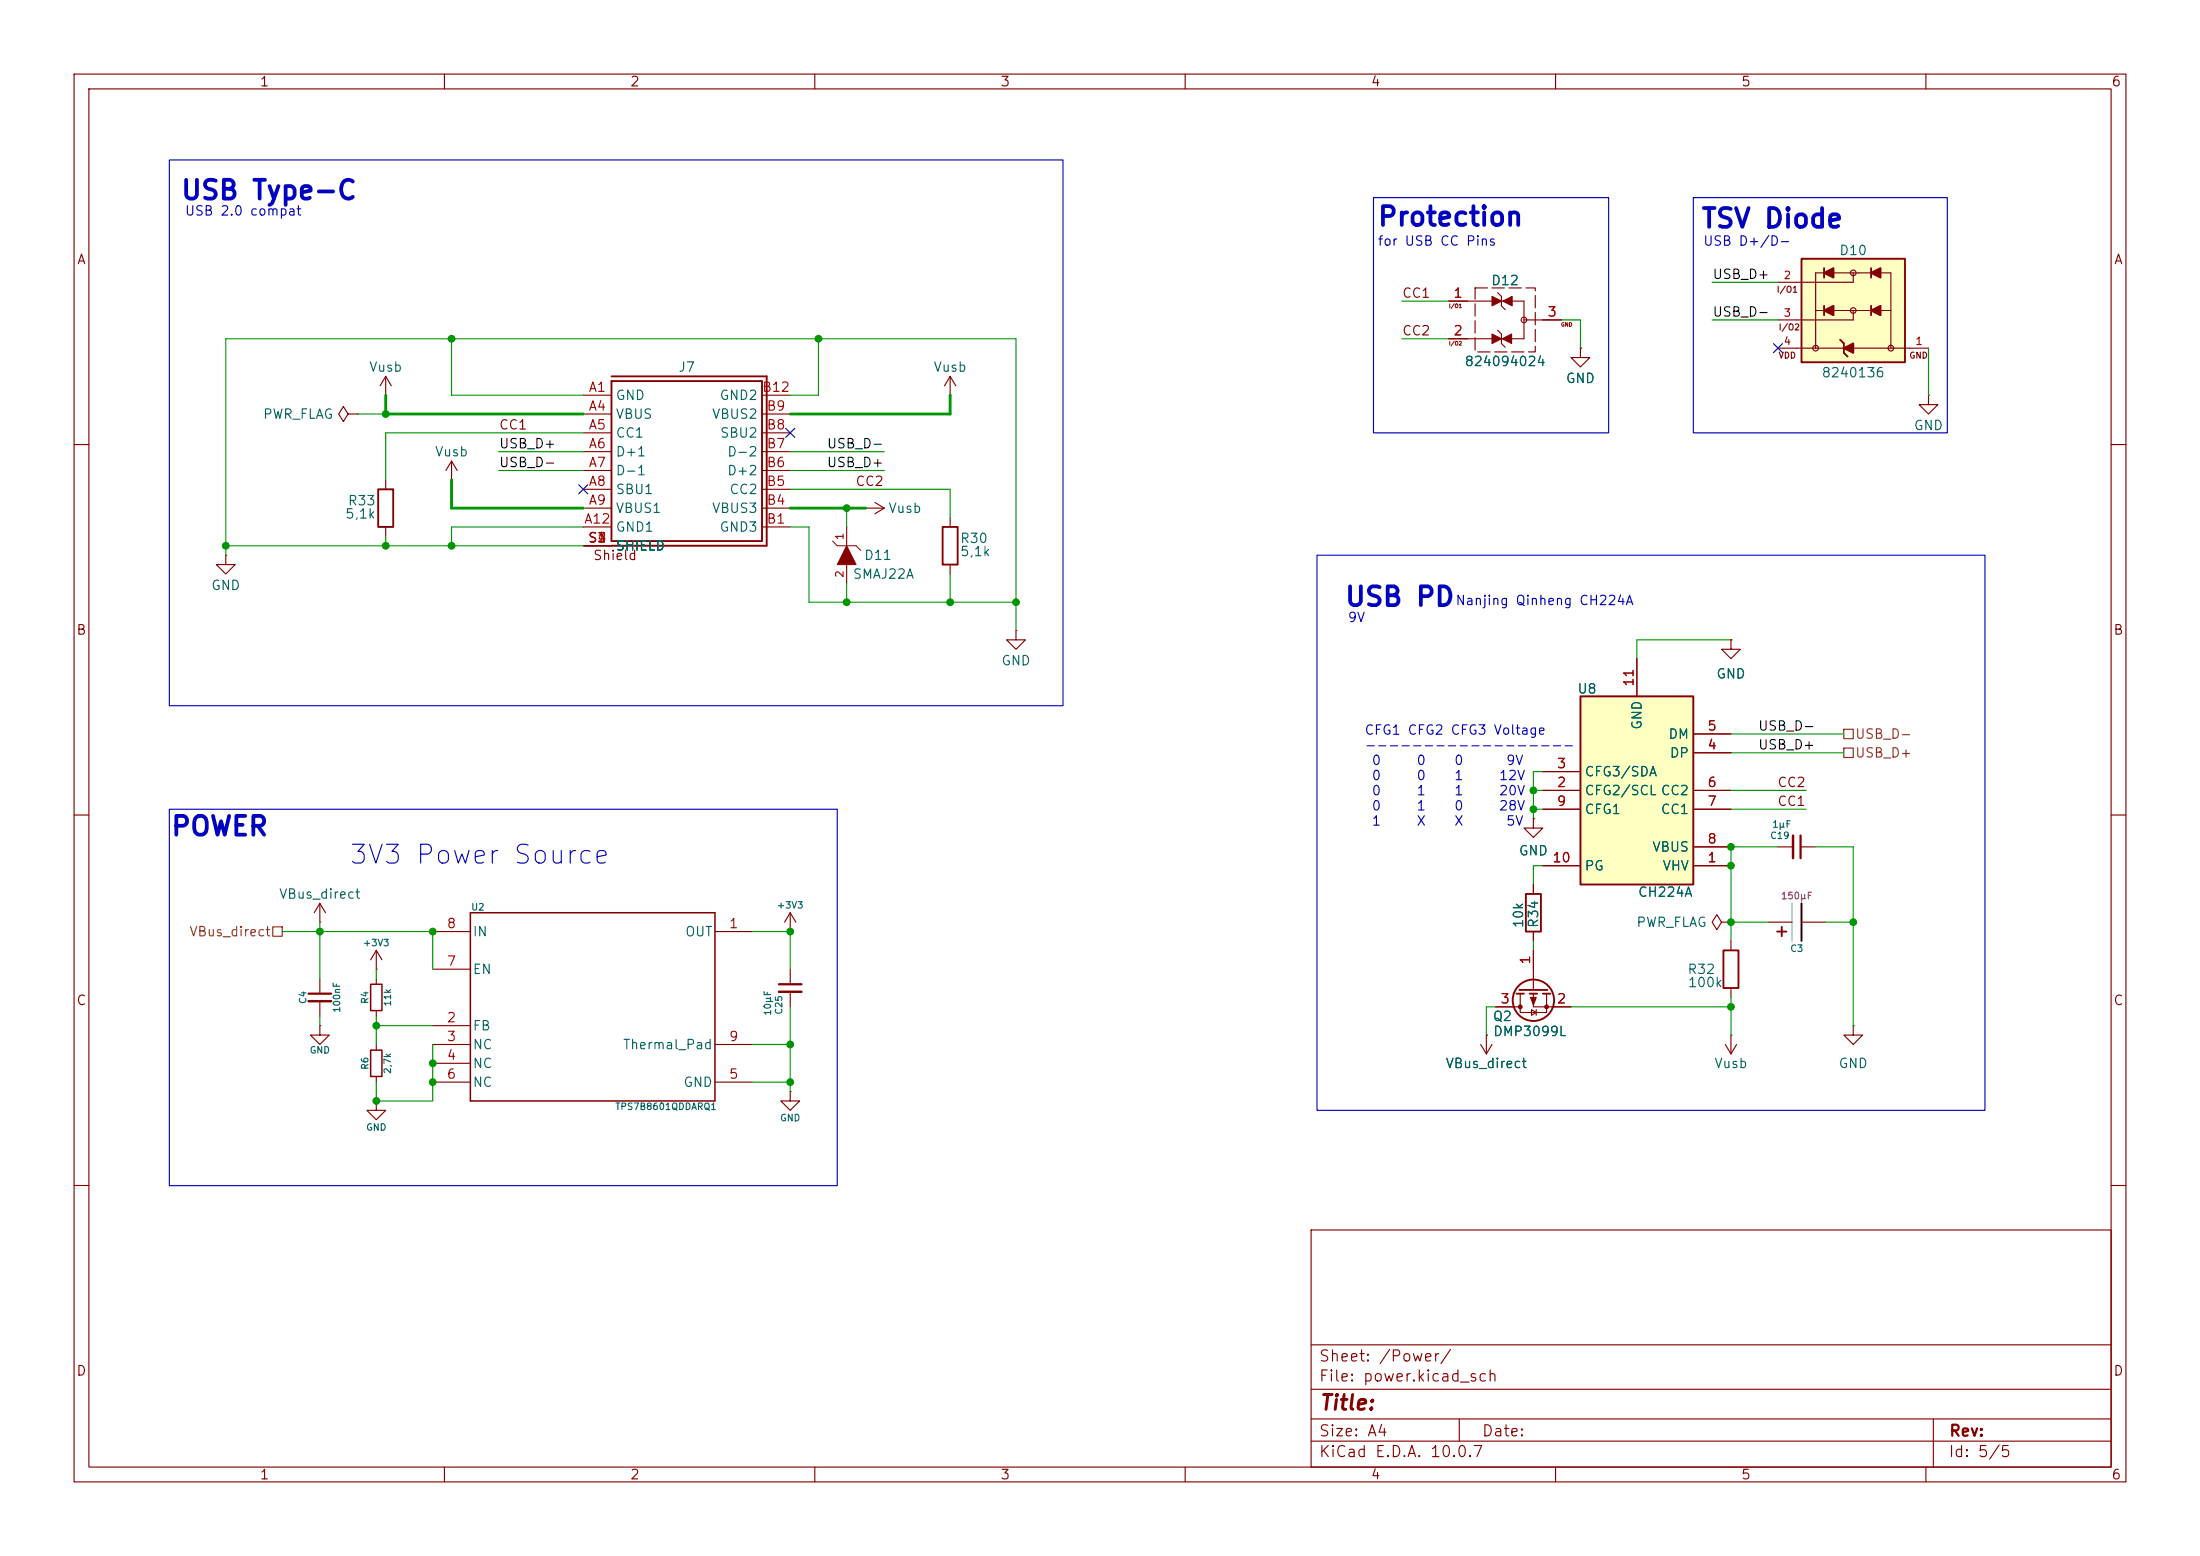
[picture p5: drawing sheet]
<svg xmlns="http://www.w3.org/2000/svg" width="297mm" height="210mm" viewBox="0 0 297 210" stroke-linecap="round" stroke-linejoin="round" font-family="sans-serif">
<g fill="none" stroke="#840000" stroke-width=".15">
<path d="M10 10h277v190h-277zM12 12h273v186h-273zM60 10v2M110 10v2M160 10v2M210 10v2M260 10v2M78.7 53.3h3.8M78.7 55.9h3.8M78.7 58.4h3.8M102.9 53.3h3.8M102.9 55.9h3.8"/>
<path d="M102.9 58.4h3.8M10 60h2M30.5 74.9v1.3h1.2l-1.2 1.3-1.3-1.3h1.3M30.5 74.9h.1M78.7 61h3.8M78.7 63.5h3.8M78.7 66h3.8M78.7 68.6h3.8M78.7 71.1h3.8M78.7 73.7h3.8M102.9 61h3.8M102.9 63.5h3.8"/>
<path d="M102.9 66h3.8M102.9 68.6h3.8M102.9 71.1h3.8M285 60h2M10 110h2M240 114.3h2.1M243.1 114.3h2M285 110h2M43.2 138.4v1.3h1.2l-1.2 1.3-1.3-1.3h1.3M43.2 138.4h.1M43.2 124.5h.1M43.2 121.9l-.8 1.3"/>
<path d="M43.2 121.9l.7 1.3M43.2 121.9v2.6M43.2 132.1v2M43.2 135.1v2.1M50.8 130.8h.1M50.8 128.3l-.8 1.2M50.8 128.3l.8 1.2M50.8 128.3v2.5M50.8 132.1v.7M50.8 136.4v.8M58.4 138.4h5.1M58.4 130.8h5.1"/>
<path d="M58.4 125.7h5.1M96.5 125.7h5.1M106.7 125.7h.1M106.7 123.2v2.5M106.7 130.8v2M106.7 133.9v2M106.7 123.2l-.8 1.3M106.7 123.2l.7 1.3M232.4 124.5l-.6-1.1-.7 1.1 .7 1 .6-1h1.3M233.7 124.5h.1M50.8 148.6v1.3h1.3l-1.3 1.2-1.3-1.2h1.3M50.8 148.6h.1"/>
<path d="M58.4 141h5.1M58.4 143.5h5.1M58.4 146.1h5.1M96.5 141h5.1M96.5 146.1h5.1M106.7 147.3v1.3h1.2l-1.2 1.3-1.3-1.3h1.3M106.7 147.3h.1M10 160h2M177 166h108v32h-108zM285 160h2M60 198v2M110 198v2"/>
<path d="M160 198v2M177 194.5h108M177 191.5h108M177 187.5h108M177 181.5h108M197 191.5v3M210 198v2M260 198v2M261 191.5v6.5"/>
</g>
<path d="M243.1 112.8v3M41.7 134.1h3M105.2 132.8h3" fill="none" stroke="#840000" stroke-width=".3"/>
<path d="M242.1 112.8v3M41.7 135.1h3M105.2 133.9h3" fill="none" stroke="#840000" stroke-width=".33"/>
<path d="M82.5 50.8h21v22.9h-21M82.5 51.4h20.4v21.6h-20.4z" fill="none" stroke="#840000" stroke-width=".25"/>
<path d="M50 132.8h1.6v3.6h-1.6zM63.5 123.2h33v25.4h-33z" fill="none" stroke="#840000" stroke-width=".2"/>
<path d="M243.2 34.9h14v14h-14z" fill="#ffffc2"/>
<g fill="none" stroke="#840000" stroke-width=".25">
<path d="M243.2 34.9h14v14h-14zM246.3 36.2v1.3M252.6 36.2v1.3M246.3 41.3v1.2M248.4 45.8l.5 .6v1.2l.5 .5M252.6 41.3v1.2M51.1 66h2v5.1h-2zM127.3 71.1h2v5.1h-2zM204.7 134.1h1M205.1 133.6h3.8M206 120.7h2v5h-2zM206.5 134.1h1"/>
<path d="M208.3 134.1h1M232.7 128.3h2v5.1h-2zM239.9 125.7h1.3M240.5 125.1v1.3"/>
<circle cx="207" cy="135" r="2.79"/>
</g>
<g fill="none" stroke="#840000" stroke-width=".15">
<path d="M202.2 39.5l.5 .5v1.3l.5 .5M246.3 36.8h-1.2v10.2M247.6 36.8h5M250.2 36.8v1.3h-10.2M254 36.8h1.3v10.2M47 55.9l-.6-1-.7 1 .7 1 .6-1h1.3M48.3 55.9h.1M52.1 53.3h.1M52.1 50.8v2.5M52.1 50.8l-.8 1.3M52.1 50.8l.7 1.3M128.3 53.3h.1"/>
<path d="M128.3 50.8l-.8 1.3M128.3 50.8l.7 1.3M128.3 50.8v2.5M195.6 40.6h10.1v5.1h-10.1M202.2 44.6l.5 .5v1.3l.5 .5M205.7 43.2h5.1M213.4 47v1.3h1.2l-1.2 1.2-1.3-1.2h1.3M213.4 47h.1M240 47h20.3M245.1 41.9h1.3M247.6 41.9h5.1M250.2 41.9v1.3h-10.2"/>
<path d="M254 41.9h1.3M260.3 53.3v1.3h1.3l-1.3 1.3-1.2-1.3h1.2M260.3 53.3h.1M52.1 64.8v1.2M52.1 71.1v1.3M61 64.8h.1M61 62.2l-.8 1.3M61 62.2l.7 1.3M61 62.2v2.6M116.8 68.6h.1M116.8 68.6h2.6M118.1 67.8l1.3 .8"/>
<path d="M119.4 68.6l-1.3 .7M128.3 69.9v1.2M128.3 76.2v1.3M137.2 85.1v1.3h1.2l-1.2 1.2-1.3-1.2h1.3M137.2 85.1h.1M207 110.5v1.3h1.3l-1.3 1.2-1.3-1.2h1.3M207 110.5h.1M207 119.4v1.3M200.7 139.7h.1M200.7 139.7v2.5M201.9 135.9h3.3M205.2 134.1v2.6h3.6v-2.6"/>
<path d="M206.8 136.3l.6 .4-.6 .3zM207 134.1v1.8h5.1M207 125.7v1.3M207 128.3v5.3M207.4 136.3v.7M233.7 139.7h.1M233.7 127v1.3M233.7 133.4v1.2M233.7 139.7v2.5M238.8 124.5h3.1M243.2 124.5h3.2M250.2 138.4v1.3h1.3l-1.3 1.3-1.3-1.3h1.3"/>
<path d="M250.2 138.4h.1M50.8 141v.7M50.8 145.3v.8M199.9 141l.8 1.2M201.4 141l-.7 1.2M232.9 141l.8 1.2M234.4 141l-.7 1.2"/>
<circle cx="250.2" cy="36.8" r=".38"/>
<circle cx="205.7" cy="43.2" r=".38"/>
<circle cx="245.1" cy="47" r=".38"/>
<circle cx="250.2" cy="41.9" r=".38"/>
<circle cx="255.3" cy="47" r=".38"/>
</g>
<g fill="#840000" stroke="#840000" stroke-width=".25">
<path d="M252.6 36.8l1.3-.6v1.3z"/>
<path d="M252.6 41.9l1.3-.6v1.2z"/>
<path d="M248.9 47l1.3-.6v1.2z"/>
<path d="M246.3 36.8l1.2-.6v1.3z"/>
<path d="M246.3 41.9l1.2-.6v1.2z"/>
</g>
<path d="M199.1 38.9h8.2v8.6h-8.2z" fill="none" stroke="#840000" stroke-width=".15" stroke-dasharray="1.7 .6"/>
<g fill="#840000" stroke="#840000" stroke-width=".15">
<path d="M201.4 40l1.3 .6-1.3 .7z"/>
<path d="M201.4 45.1l1.3 .6-1.3 .7z"/>
<path d="M202.8 45.7l1.3-.6v1.3z"/>
<path d="M202.9 40.6l1.2-.6v1.3z"/>
<path d="M206.6 134.6h.8l-.4 1z"/>
<circle cx="205.2" cy="135.9" r=".25"/>
<circle cx="208.8" cy="135.9" r=".25"/>
</g>
<path d="M50 141.7h1.6v3.6h-1.6z" fill="none" stroke="#840000" stroke-width=".2"/>
<path d="M241.9 121.9v5.1" fill="none" stroke="#c2c2c2" stroke-width=".25"/>
<path d="M243.2 121.9v5.1" fill="none" stroke="#000" stroke-width=".25"/>
<path d="M213.4 94h15.2v25.4h-15.2z" fill="#ffffc2"/>
<path d="M213.4 94h15.2v25.4h-15.2z" fill="none" stroke="#840000" stroke-width=".25"/>
<g fill="none" stroke="#840000" stroke-width=".15">
<path d="M195.6 40.6h2.5M195.6 45.7h2.5M208.3 43.2h2.5M213.4 47h.1M114.3 71.1v2.6M114.3 76.2v2.5M221 88.9v5.1M228.6 99.1h5.1M233.7 86.4v1.2h1.2l-1.2 1.3-1.3-1.3h1.3M233.7 86.4h.1M207 110.5h.1M207 119.4v1.3"/>
<path d="M208.3 116.8h5.1M208.3 106.7h5.1M208.3 104.1h5.1M208.3 109.2h5.1M228.6 116.8h5.1M228.6 106.7h5.1M228.6 101.6h5.1M228.6 109.2h5.1M228.6 114.3h5.1M200.7 139.7h.1M201.9 135.9h2.6M207 125.7v1.3"/>
<path d="M207 128.3v2.5M209.5 135.9h2.6"/>
</g>
<path d="M114.3 73.7l1.3 2.5h-2.6z" fill="#840000" stroke="#840000" stroke-width=".14"/>
<path d="M112.4 73l.6 .7h2.6l.6 .6" fill="none" stroke="#840000" stroke-width=".14"/>
<path d="M248.9 98.4h1.3v1.3h-1.3zM248.9 101h1.3v1.2h-1.3zM36.8 125.1h1.3v1.3h-1.3z" fill="none" stroke="#725600" stroke-width=".15"/>
<path d="M52.1 53.3v2.6h26.6M128.3 53.3v2.6h-21.6M61 64.8v3.8h17.7M106.7 68.6h10.1" fill="none" stroke="#009600" stroke-width=".38"/>
<g fill="none" stroke="#009600" stroke-width=".15">
<path d="M231.1 38.1h8.9M48.3 55.9h3.8M61 45.7v7.6h17.7M78.7 58.4h-26.6v6.4M110.5 45.7v7.6h-3.8M189.2 45.7h6.4M189.2 40.6h6.4M210.8 43.2h2.6v3.8M231.1 43.2h8.9M260.3 47v6.3M30.5 74.9v-29.2h106.7v39.4M30.5 73.7h48.2"/>
<path d="M52.1 72.4v1.3M67.3 63.5h11.4M67.3 61h11.4M78.7 71.1h-17.7v2.6M106.7 71.1h2.5v10.2h28M106.7 66h21.6v3.9M106.7 63.5h12.7M106.7 61h12.7M114.3 68.6v2.5M114.3 78.7v2.6M128.3 77.5v3.8M233.7 99.1h15.2"/>
<path d="M233.7 86.4h-12.7v2.5M207 106.7h1.3M207 109.2h1.3M208.3 104.1h-1.3v6.4M208.3 116.8h-1.3v2.6M233.7 106.7h10.1M233.7 101.6h15.2M233.7 109.2h10.1M240 114.3h-6.3v12.7M245.1 114.3h5.1v24.1M38.1 125.7h20.3v5.1M43.2 124.5v7.6"/>
<path d="M43.2 137.2v1.2M50.8 130.8v1.3M50.8 137.2v3.8M50.8 138.4h7.6M101.6 125.7h5.1v5.1M106.7 135.9v11.4M201.9 135.9h-1.2v3.8M207 127v1.3M212.1 135.9h21.6M233.7 134.6v5.1M233.7 124.5h5.1M246.4 124.5h3.8"/>
<path d="M58.4 141v7.6h-7.6v-2.5M101.6 141h5.1M101.6 146.1h5.1"/>
</g>
<path d="M106.1 57.8l1.2 1.2M107.3 57.8l-1.2 1.2M239.4 46.4l1.2 1.2M240.6 46.4l-1.2 1.2M78.1 65.4l1.2 1.2M79.3 65.4l-1.2 1.2" fill="none" stroke="#000084" stroke-width=".15"/>
<path d="M22.9 21.6h120.6v73.7h-120.6zM185.4 26.7h31.8v31.7h-31.8zM228.6 26.7h34.3v31.7h-34.3zM177.8 74.9h90.2v75h-90.2zM22.9 109.2h90.1v50.8h-90.1z" fill="none" stroke="#0000c2" stroke-width=".15"/>
<g fill="#009600" stroke="#009600" stroke-width=".14">
<circle cx="43.2" cy="125.7" r=".46"/>
<circle cx="58.4" cy="143.5" r=".46"/>
<circle cx="58.4" cy="146.1" r=".46"/>
<circle cx="106.7" cy="141" r=".46"/>
<circle cx="50.8" cy="148.6" r=".46"/>
<circle cx="106.7" cy="146.1" r=".46"/>
<circle cx="106.7" cy="125.7" r=".46"/>
<circle cx="58.4" cy="125.7" r=".46"/>
<circle cx="50.8" cy="138.4" r=".46"/>
<circle cx="207" cy="106.7" r=".46"/>
<circle cx="137.2" cy="81.3" r=".46"/>
<circle cx="128.3" cy="81.3" r=".46"/>
<circle cx="110.5" cy="45.7" r=".46"/>
<circle cx="52.1" cy="73.7" r=".46"/>
<circle cx="52.1" cy="55.9" r=".46"/>
<circle cx="61" cy="73.7" r=".46"/>
<circle cx="61" cy="45.7" r=".46"/>
<circle cx="30.5" cy="73.7" r=".46"/>
<circle cx="233.7" cy="124.5" r=".46"/>
<circle cx="233.7" cy="116.8" r=".46"/>
<circle cx="207" cy="109.2" r=".46"/>
<circle cx="233.7" cy="114.3" r=".46"/>
<circle cx="114.3" cy="68.6" r=".46"/>
<circle cx="114.3" cy="81.3" r=".46"/>
<circle cx="233.7" cy="135.9" r=".46"/>
<circle cx="250.2" cy="124.5" r=".46"/>
</g>
<g font-size="2.5" fill="#0000c2">
<text x="24.3" y="27.6">USB Type-C</text>
<text x="185.8" y="31.1">Protection</text>
<text x="229.5" y="31.4">TSV Diode</text>
<text x="181.4" y="82.4">USB PD</text>
<text x="22.9" y="113.4">POWER</text>
<text x="47" y="117.3">3V3 Power Source</text>
</g>
<text font-size="2" fill="#840000" x="178" y="190.8">Title:</text>
<g font-size="1.5" fill="#840000">
<text x="178" y="184.1">Sheet: /Power/</text>
<text x="178" y="186.8">File: power.kicad_sch</text>
<text x="178" y="197">KiCad E.D.A. 10.0.7</text>
<text x="178" y="194.2">Size: A4</text>
<text x="200" y="194.2">Date:</text>
<text x="263" y="197">Id: 5/5</text>
<text x="263" y="194.2">Rev:</text>
</g>
<g font-size="1.3" fill="#840000">
<text x="35" y="12">1</text>
<text x="85" y="12">2</text>
<text x="135" y="12">3</text>
<text x="185" y="12">4</text>
<text x="235" y="12">5</text>
<text x="285" y="12">6</text>
<text x="10.3" y="36">A</text>
<text x="285.3" y="36">A</text>
<text x="189.2" y="40.5">CC1</text>
<text x="189.2" y="45.6">CC2</text>
<text x="67.3" y="58.3">CC1</text>
<text x="115.4" y="65.9">CC2</text>
<text x="80" y="75.9">Shield</text>
<text x="10.2" y="86">B</text>
<text x="285.2" y="86">B</text>
<text x="239.9" y="106.6">CC2</text>
<text x="239.9" y="109.1">CC1</text>
<text x="10.2" y="136">C</text>
<text x="285.2" y="136">C</text>
<text x="10.2" y="186">D</text>
<text x="285.2" y="186">D</text>
<text x="35" y="200">1</text>
<text x="85" y="200">2</text>
<text x="135" y="200">3</text>
<text x="185" y="200">4</text>
<text x="235" y="200">5</text>
<text x="285" y="200">6</text>
</g>
<g font-size="1.3" fill="#0000c2">
<text x="24.9" y="29.4">USB 2.0 compat</text>
<text x="185.9" y="33.5">for USB CC Pins</text>
<text x="229.8" y="33.5">USB D+/D-</text>
<text x="196.4" y="82">Nanjing Qinheng CH224A</text>
<text x="181.9" y="84.3">9V</text>
<text x="184.1" y="99.5">CFG1 CFG2 CFG3 Voltage</text>
<text x="184.1" y="101.5">------------------</text>
<text x="185.1" y="103.6">0</text>
<text x="185.1" y="105.6">0</text>
<text x="185.1" y="107.7">0</text>
<text x="191.1" y="103.6">0</text>
<text x="191.1" y="105.6">0</text>
<text x="191.1" y="107.7">1</text>
<text x="196.2" y="103.6">0</text>
<text x="196.2" y="105.6">1</text>
<text x="196.2" y="107.7">1</text>
<text x="202.3" y="105.6">12V</text>
<text x="202.3" y="107.7">20V</text>
<text x="203.2" y="103.6">9V</text>
<text x="185.1" y="109.7">0</text>
<text x="185.1" y="111.7">1</text>
<text x="191.1" y="109.7">1</text>
<text x="191.1" y="111.7">X</text>
<text x="196.2" y="109.7">0</text>
<text x="196.2" y="111.7">X</text>
<text x="202.3" y="109.7">28V</text>
<text x="203.2" y="111.7">5V</text>
</g>
<g font-size="1.3" fill="#006464">
<text x="248.2" y="34.7">D10</text>
<text x="201.2" y="38.8">D12</text>
<text x="49.7" y="50.5">Vusb</text>
<text x="91.5" y="50.5">J7</text>
<text x="125.9" y="50.5">Vusb</text>
<text x="197.6" y="49.7">824094024</text>
<text x="211.3" y="52">GND</text>
<text x="245.8" y="51.3">8240136</text>
<text x="35.4" y="56.8">PWR_FLAG</text>
<text x="83" y="54.3">GND</text>
<text x="83" y="56.8">VBUS</text>
<text x="83" y="59.4">CC1</text>
<text x="96" y="56.8">VBUS2</text>
<text x="97.1" y="54.3">GND2</text>
<text x="97.1" y="59.4">SBU2</text>
<text x="258.3" y="58.4">GND</text>
<text x="58.6" y="61.9">Vusb</text>
<text x="83" y="61.9">D+1</text>
<text x="83" y="64.5">D-1</text>
<text x="98.1" y="64.5">D+2</text>
<text x="98.1" y="61.9">D-2</text>
<text x="46.5" y="70.3">5,1k</text>
<text x="46.9" y="68.5">R33</text>
<text x="83" y="67">SBU1</text>
<text x="83" y="69.5">VBUS1</text>
<text x="96" y="69.5">VBUS3</text>
<text x="98.4" y="67">CC2</text>
<text x="119.8" y="69.5">Vusb</text>
<text x="83" y="72.1">GND1</text>
<text x="83" y="74.6">SHIELD</text>
<text x="97.1" y="72.1">GND3</text>
<text x="116.6" y="75.9">D11</text>
<text x="129.5" y="73.6">R30</text>
<text x="129.5" y="75.4">5,1k</text>
<text x="28.4" y="80">GND</text>
<text x="115" y="78.4">SMAJ22A</text>
<text x="135.1" y="90.1">GND</text>
<text x="212.9" y="93.9">U8</text>
<text x="231.6" y="91.9">GND</text>
<text x="221.9" y="98.6" transform="rotate(-90 221.9 98.6)">GND</text>
<text x="225.1" y="100">DM</text>
<text x="213.8" y="107.6">CFG2/SCL CC2</text>
<text x="213.8" y="105.1">CFG3/SDA</text>
<text x="225.3" y="102.6">DP</text>
<text x="213.8" y="110.2">CFG1</text>
<text x="224.1" y="110.2">CC1</text>
<text x="204.9" y="115.8">GND</text>
<text x="213.8" y="117.8">PG</text>
<text x="223" y="115.3">VBUS</text>
<text x="224.4" y="117.8">VHV</text>
<text x="37.6" y="121.6">VBus_direct</text>
<text x="205.9" y="125.4" transform="rotate(-90 205.9 125.4)">10k</text>
<text x="208" y="125.3" transform="rotate(-90 208 125.3)">R34</text>
<text x="220.8" y="125.4">PWR_FLAG</text>
<text x="221" y="121.4">CH224A</text>
<text x="63.7" y="131.8">EN</text>
<text x="63.7" y="126.7">IN</text>
<text x="92.4" y="126.7">OUT</text>
<text x="227.7" y="131.8">R32</text>
<text x="227.8" y="133.6">100k</text>
<text x="63.7" y="139.4">FB</text>
<text x="63.7" y="141.9">NC</text>
<text x="84" y="141.9">Thermal_Pad</text>
<text x="201.4" y="138.1">Q2</text>
<text x="201.5" y="140.2">DMP3099L</text>
<text x="63.7" y="144.5">NC</text>
<text x="63.7" y="147">NC</text>
<text x="92.2" y="147">GND</text>
<text x="195.1" y="144.5">VBus_direct</text>
<text x="231.3" y="144.5">Vusb</text>
<text x="248.1" y="144.5">GND</text>
</g>
<g font-size="1.3" fill="#a90000">
<text x="196.1" y="40.5">1</text>
<text x="196.1" y="45.6">2</text>
<text x="208.8" y="43">3</text>
<text x="79.4" y="53.2">A1</text>
<text x="102.8" y="53.2">B12</text>
<text x="79.4" y="55.7">A4</text>
<text x="79.4" y="58.3">A5</text>
<text x="103.4" y="58.3">B8</text>
<text x="103.4" y="55.7">B9</text>
<text x="79.4" y="60.8">A6</text>
<text x="79.4" y="63.4">A7</text>
<text x="79.4" y="65.9">A8</text>
<text x="103.4" y="65.9">B5</text>
<text x="103.4" y="63.4">B6</text>
<text x="103.4" y="60.8">B7</text>
<text x="78.8" y="71">A12</text>
<text x="79.4" y="68.4">A9</text>
<text x="103.4" y="71">B1</text>
<text x="103.4" y="68.4">B4</text>
<text x="79.3" y="73.5">S1</text>
<text x="80.5" y="73.5">2</text>
<text x="80.5" y="73.5">3</text>
<text x="80.5" y="73.5">4</text>
<text x="220.8" y="92.8" transform="rotate(-90 220.8 92.8)">11</text>
<text x="230.4" y="101.5">4</text>
<text x="230.4" y="98.9">5</text>
<text x="210.1" y="106.5">2</text>
<text x="210.1" y="104">3</text>
<text x="230.4" y="106.5">6</text>
<text x="210.1" y="109.1">9</text>
<text x="230.4" y="109.1">7</text>
<text x="209.5" y="116.7">10</text>
<text x="230.4" y="116.7">1</text>
<text x="230.4" y="114.2">8</text>
<text x="60.2" y="125.6">8</text>
<text x="98.3" y="125.6">1</text>
<text x="60.2" y="130.7">7</text>
<text x="206.9" y="130.3" transform="rotate(-90 206.9 130.3)">1</text>
<text x="202.5" y="135.8">3</text>
<text x="210.1" y="135.8">2</text>
<text x="60.2" y="138.3">2</text>
<text x="60.2" y="140.8">3</text>
<text x="60.2" y="143.4">4</text>
<text x="98.3" y="140.8">9</text>
<text x="60.2" y="145.9">6</text>
<text x="98.3" y="145.9">5</text>
</g>
<g font-size="1.3" fill="#0f0f0f">
<text x="231.1" y="38">USB_D+</text>
<text x="231.1" y="43.1">USB_D-</text>
<text x="67.3" y="60.8">USB_D+</text>
<text x="67.3" y="63.4">USB_D-</text>
<text x="111.5" y="60.8">USB_D-</text>
<text x="111.5" y="63.4">USB_D+</text>
<text x="237.3" y="98.9">USB_D-</text>
<text x="237.3" y="101.5">USB_D+</text>
</g>
<g font-size="1.3" fill="#725600">
<text x="250.4" y="100">USB_D-</text>
<text x="250.4" y="102.6">USB_D+</text>
<text x="25.5" y="126.7">VBus_direct</text>
</g>
<g font-size="1" fill="#a90000">
<text x="240.7" y="37.9">2</text>
<text x="240.7" y="43">3</text>
<text x="240.7" y="46.8">4</text>
<text x="258.5" y="46.8">1</text>
<text x="114.1" y="73" transform="rotate(-90 114.1 73)">1</text>
<text x="114.1" y="78.1" transform="rotate(-90 114.1 78.1)">2</text>
</g>
<g font-size=".9" fill="#006464">
<text x="238.9" y="113.4">C19</text>
<text x="239.2" y="111.9">1µF</text>
<text x="63.5" y="123.1">U2</text>
<text x="104.8" y="122.8">+3V3</text>
<text x="48.9" y="127.9">+3V3</text>
<text x="241.6" y="128.7">C3</text>
<text x="41.6" y="135.6" transform="rotate(-90 41.6 135.6)">C4</text>
<text x="46.1" y="136.8" transform="rotate(-90 46.1 136.8)">100nF</text>
<text x="49.9" y="135.6" transform="rotate(-90 49.9 135.6)">R4</text>
<text x="53" y="135.9" transform="rotate(-90 53 135.9)">11k</text>
<text x="104.3" y="137.2" transform="rotate(-90 104.3 137.2)">10µF</text>
<text x="105.8" y="137" transform="rotate(-90 105.8 137)">C25</text>
<text x="41.7" y="142.4">GND</text>
<text x="49.9" y="144.5" transform="rotate(-90 49.9 144.5)">R6</text>
<text x="53" y="145" transform="rotate(-90 53 145)">2,7k</text>
<text x="49.4" y="152.8">GND</text>
<text x="83" y="150">TPS7B8601QDDARQ1</text>
<text x="105.2" y="151.5">GND</text>
</g>
<text font-size=".9" fill="#840084" x="240.4" y="121.6">150µF</text>
<g font-size=".8" fill="#840000">
<text x="239.8" y="39.7">I/O1</text>
<text x="240" y="44.8">I/O2</text>
<text x="240" y="48.6">VDD</text>
<text x="257.7" y="48.6">GND</text>
</g>
<g font-size=".5" fill="#840000">
<text x="195.5" y="41.7">I/O1</text>
<text x="195.5" y="46.7">I/O2</text>
<text x="210.7" y="44.2">GND</text>
</g>
</svg>
